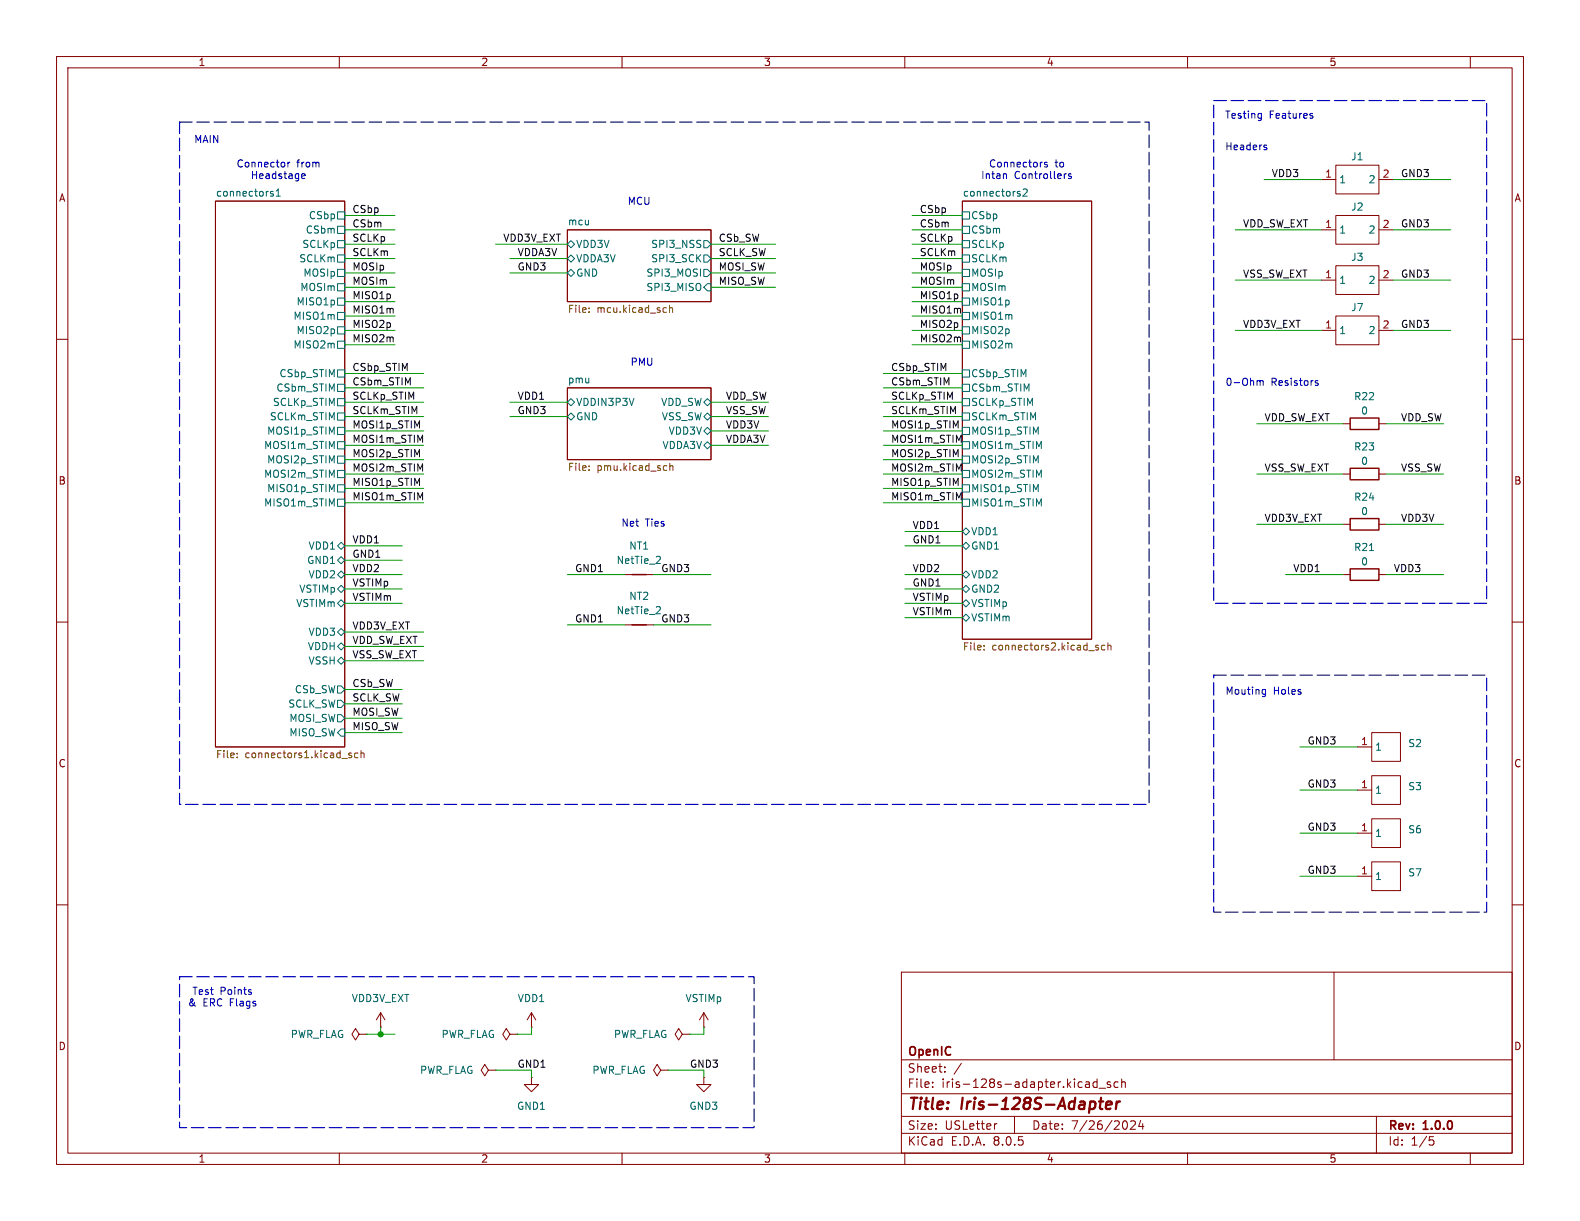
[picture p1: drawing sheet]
<svg xmlns="http://www.w3.org/2000/svg" width="279mm" height="216mm" viewBox="0 0 279 216" stroke-linecap="round" stroke-linejoin="round" font-family="sans-serif">
<g fill="none" stroke="#840000" stroke-width=".18">
<path d="M10 10h259.4v195.9h-259.4zM12 12h255.4v191.9h-255.4zM60 10v2M110 10v2M160 10v2M210 10v2M260 10v2M38.1 35.6h22.9v96.5h-22.9zM170.2 35.6h22.8v77.4h-22.8zM233.7 31.8h2.5M236.2 29.2h7.6v5.1h-7.6zM236.2 38.1h7.6v5.1h-7.6z"/>
<path d="M243.8 31.8h2.6M10 60h2M100.3 40.6h25.4v12.7h-25.4zM233.7 49.5h2.5M233.7 58.4h2.5M233.7 40.6h2.5M236.2 47h7.6v5.1h-7.6zM236.2 55.9h7.6v5.1h-7.6zM243.8 49.5h2.6M243.8 58.4h2.6M243.8 40.6h2.6M267.4 60h2"/>
<path d="M100.3 68.6h25.4v12.7h-25.4zM237.5 74.9h1.3M243.8 74.9h1.3M237.5 83.8h1.3M237.5 92.7h1.3M243.8 83.8h1.3M243.8 92.7h1.3M10 110h2M110.5 110.5h5.1M110.5 101.6h5.1M237.5 101.6h1.3M243.8 101.6h1.3"/>
<path d="M267.4 110h2M240 132.1h2.6M240 139.7h2.6M242.6 129.5h5v5.1h-5zM242.6 137.2h5v5h-5zM10 160h2M240 154.9h2.6M240 147.3h2.6M242.6 152.4h5v5.1h-5zM242.6 144.8h5v5.1h-5zM267.4 160h2M67.3 179.1l-.8 1.2"/>
<path d="M67.3 179.1v2.5M67.3 179.1l.8 1.2M94 179.1l-.8 1.2M94 179.1v2.5M94 179.1l.7 1.2M124.5 179.1l-.8 1.2M124.5 179.1v2.5M124.5 179.1l.7 1.2M159.4 171.9h108v32h-108zM235.9 171.9v15.5M63.5 182.9l-.6-1-.7 1 .7 1 .6-1h1.3M64.8 182.9h.1"/>
<path d="M67.3 181.6h.1M86.4 189.2l-.7-1-.6 1 .6 1 .7-1h1.2M87.6 189.2h.1M90.2 182.9l-.7-1-.6 1 .6 1 .7-1h1.2M91.4 182.9h.1M94 190.5v1.3h1.2l-1.2 1.2-1.3-1.2h1.3M94 190.5h.1M94 181.6h.1M116.8 189.2l-.6-1-.6 1 .6 1 .6-1h1.3M118.1 189.2h.1M120.6 182.9l-.6-1-.6 1 .6 1 .6-1h1.3M121.9 182.9h.1"/>
<path d="M124.5 190.5v1.3h1.2l-1.2 1.2-1.3-1.2h1.3M124.5 190.5h.1M124.5 181.6h.1M159.4 197.4h108M159.4 193.4h108M159.4 187.4h108M164.9 192.1v.2M164.9 191.4v.1M167.1 189.4v.2M167.1 188.7v.1M170 188l-1.3 1.9M176.3 198.7l-.3 .1"/>
<path d="M179.4 197.4v3M192.6 191.4v.9M192.6 192.2l-.1 .1M192.6 191.6l-.1 .1M194 190.8v1.5M194 191.4l-.4-.1-.3 .3v.4l.1 .2h.6M194.4 192.4h1.1M196.4 191.4l-.4-.1-.2 .2 .1 .2 .5 .2v.3h-.6M197.7 191.4l-.4-.1-.3 .3v.4l.1 .2h.6M198.4 191.4l.2-.1 .3 .1 .1 .9M198.4 190.8v1.5M199.9 198.3l.6-.1 .2 .1 .1 .3-.9 1.1h.9"/>
<path d="M201.7 198.1l-.3 1.1h.9M202.1 198.7v1M243.4 197.4v6.5M60 203.9v2M110 203.9v2M159.4 200.4h108M160 203.9v2M210 203.9v2M252.8 201h.7M252.9 201.6h.4l.3 .2-.2 .6-.5 .1M260 203.9v2"/>
</g>
<path d="M194.3 194.8h.8M194.7 194.1l-.2 1.7 .1 .2 .3 .1M195.6 195.4l1-.2-.1-.3-.2-.1-.5 .1-.3 .9 .3 .3 .6-.1M197.5 194.8l-.2 1.3M198.1 194.8l-.4 .1-.3 .3" fill="none" stroke="#840000" stroke-width=".4"/>
<g fill="none" stroke="#006464" stroke-width=".18">
<path d="M48 34.3h.3l.1 .2-.2 .2h-.3M48 33.8l.3 .1M48.8 34.7h.8M48.8 33.8l.4-.4v1.3M59.7 37.5h1.3v1.2h-1.3zM170.2 37.5h1.2v1.2h-1.2zM180.3 34.3l.1 .1-.1 .3M180.3 33.8l.1 .1M180.9 33.5l.5-.1 .2 .4-.7 .9h.7M59.7 57.8h1.3v1.3h-1.3zM59.7 55.2h1.3v1.3h-1.3zM59.7 50.2h1.3v1.2h-1.3z"/>
<path d="M59.7 52.7h1.3v1.3h-1.3zM59.7 42.5h1.3v1.3h-1.3zM59.7 40h1.3v1.3h-1.3zM59.7 47.6h1.3v1.3h-1.3zM59.7 45.1h1.3v1.3h-1.3zM100.3 48.3l.7-.7 .6 .7-.6 .6zM100.3 45.7l.7-.6 .6 .6-.6 .7zM100.3 43.2l.7-.7 .6 .7-.6 .6zM124.5 47.6h.6l.6 .7-.6 .6h-.6zM124.5 42.5h.6l.6 .7-.6 .6h-.6zM124.5 45.1h.6l.6 .6-.6 .7h-.6zM125.1 50.2h.6v1.2h-.6l-.6-.6z"/>
<path d="M170.2 52.7h1.2v1.3h-1.2zM170.2 50.2h1.2v1.2h-1.2zM170.2 55.2h1.2v1.3h-1.2zM170.2 57.8h1.2v1.3h-1.2zM170.2 45.1h1.2v1.3h-1.2zM170.2 42.5h1.2v1.3h-1.2zM170.2 47.6h1.2v1.3h-1.2zM170.2 40h1.2v1.3h-1.2zM59.7 60.3h1.3v1.3h-1.3zM59.7 78.1h1.3v1.3h-1.3zM59.7 67.9h1.3v1.3h-1.3zM59.7 70.5h1.3v1.3h-1.3z"/>
<path d="M59.7 73h1.3v1.3h-1.3zM59.7 75.6h1.3v1.2h-1.3zM59.7 65.4h1.3v1.3h-1.3zM100.3 71.1l.7-.6 .6 .6-.6 .7zM100.3 73.7l.7-.7 .6 .7-.6 .6zM124.5 71.1l.6-.6 .6 .6-.6 .7zM124.5 76.2l.6-.6 .6 .6-.6 .6zM124.5 73.7l.6-.7 .6 .7-.6 .6zM125.1 78.1l.6 .6-.6 .7-.6-.7zM170.2 60.3h1.2v1.3h-1.2zM170.2 70.5h1.2v1.3h-1.2zM170.2 67.9h1.2v1.3h-1.2z"/>
<path d="M170.2 65.4h1.2v1.3h-1.2zM170.2 73h1.2v1.3h-1.2zM170.2 75.6h1.2v1.2h-1.2zM170.2 78.1h1.2v1.3h-1.2zM59.7 99.1l.6-.7 .7 .7-.7 .6zM59.7 85.7h1.3v1.3h-1.3zM59.7 88.3h1.3v1.2h-1.3zM59.7 80.6h1.3v1.3h-1.3zM59.7 83.2h1.3v1.3h-1.3zM60.3 95.9l.7 .6-.7 .7-.6-.7zM116.5 98.4l.3 .2-.1 .3-.7 .7h.8M170.2 85.7h1.2v1.3h-1.2z"/>
<path d="M170.2 88.3h1.2v1.2h-1.2zM170.2 94l.6-.7 .6 .7-.6 .6zM170.2 96.5l.6-.6 .6 .6-.6 .7zM170.2 83.2h1.2v1.3h-1.2zM170.2 80.6h1.2v1.3h-1.2zM242.2 97.4h.7M59.7 101.6l.6-.6 .7 .6-.7 .6zM59.7 111.8l.6-.7 .7 .7-.7 .6zM59.7 116.8l.6-.6 .7 .6-.7 .7zM59.7 104.1l.6-.6 .7 .6-.7 .7zM59.7 106.7l.6-.7 .7 .7-.7 .6zM60.3 113.7l.7 .6-.7 .6-.6-.6z"/>
<path d="M116.5 107.3l.3 .2-.1 .3-.7 .7h.8M170.2 101.6l.6-.6 .6 .6-.6 .6zM170.2 104.1l.6-.6 .6 .6-.6 .7zM170.2 109.2l.6-.6 .6 .6-.6 .7zM170.8 106l.6 .7-.6 .6-.6-.6zM59.7 126.4h.6l.7 .6-.7 .6h-.6zM59.7 123.8h.6l.7 .7-.7 .6h-.6zM59.7 121.3h.6l.7 .6-.7 .7h-.6zM59.7 129.5l.6-.6h.7v1.3h-.7z"/>
</g>
<g fill="none" stroke="#725600" stroke-width=".18">
<path d="M104.2 54.5v.1M104.2 55.1v.1M117.7 54.4l.1 .1M117.8 55.2h-.1M118.4 54v1.2M118.4 54.5l.2-.1 .3 .1v.7M104.2 83.1v.1M104.2 82.4v.1M117.8 82.3l.1 .1M117.9 83.1l-.1 .1M118.5 81.9v1.3M118.5 82.5l.1-.2 .3 .1 .1 .8"/>
<path d="M174 114.8v.1M174 114.2v.1M193.8 114.5l.5 .2-.1 .2h-.3M193.8 114.2h.4M195.4 114.2l-.4-.1-.2 .2 .1 .6h.5M195.9 114.2l.2-.1 .3 .1 .1 .7M195.9 113.7v1.2M41.9 133.9v.1M41.9 133.2v.1M61.7 133.5l.5 .2-.1 .2-.3 .1M61.7 133.2h.4M63.3 133.2l-.4-.1-.2 .3 .1 .5h.5"/>
<path d="M63.8 133.3l.2-.2 .3 .1 .1 .8M63.8 132.7v1.3"/>
</g>
<path d="M238.8 73.9h5v2h-5zM238.8 82.8h5v2h-5zM238.8 91.7h5v2h-5zM111.8 110.5h2.5M111.8 101.6h2.5M238.8 100.6h5v2h-5z" fill="none" stroke="#840000" stroke-width=".25"/>
<g fill="none" stroke="#0000c2" stroke-width=".18">
<path d="M50.9 28.7v.8M51.3 28.7l-.4 .2M53.4 31.2l.6-.2-.1-.2-.4-.1-.1 .2v.6h.5M177.8 30.7l.2 .2v.7M185.2 28.7h-.3l-.2 .2 .1 .1 .4 .2v.3h-.5M188.4 30.7h.2M189.4 30.8l-.3-.1-.2 .2 .1 .2 .4 .1v.3h-.5M222.7 20.1h.4M223.1 20.1v1l-.3 .2M223.1 20.8l-.4 .1M223.7 26.1h.3v.2l-.1 .2h-.3M223.7 25.6l.3 .1"/>
<path d="M231.8 20.5h.3l.1 .2-.2 .2h-.2M231.8 20.1h.3M222.5 67.3l.3 .2M222.8 67.5l.2-.2 .3 .1 .1 .7M222.8 67.5v.6M232.6 67.4h.5M232.6 67.7l.5 .1v.2l-.2 .1h-.3M223.3 122.7h.5M223.3 122h.5M223.8 121.9v1l-.1 .2-.3 .1M44.3 175.4l.2 .2-.2 .2M44.3 175l.1 .1"/>
</g>
<path d="M214.6 17.8h48.3v88.9h-48.3zM31.7 21.6h171.5v120.6h-171.5zM214.6 119.4h48.3v41.9h-48.3zM31.7 172.7h101.6v26.7h-101.6z" fill="none" stroke="#0000c2" stroke-width=".2" stroke-dasharray="2.2 .8"/>
<g fill="none" stroke="#009600" stroke-width=".18">
<path d="M61 38.1h8.8M161.3 38.1h8.9M223.5 31.8h10.2M246.4 31.8h10.1M61 55.9h8.8M61 58.4h8.8M61 53.3h8.8M61 40.6h8.8M61 43.2h8.8M61 50.8h8.8M61 48.3h8.8M61 45.7h8.8"/>
<path d="M87.6 43.2h12.7M90.2 48.3h10.1M90.2 45.7h10.1M125.7 43.2h11.5M125.7 50.8h11.5M125.7 48.3h11.5M125.7 45.7h11.5M161.3 55.9h8.9M161.3 58.4h8.9M161.3 53.3h8.9M161.3 40.6h8.9M161.3 43.2h8.9"/>
<path d="M161.3 50.8h8.9M161.3 48.3h8.9M161.3 45.7h8.9M218.4 58.4h15.3M218.4 40.6h15.3M218.4 49.5h15.3M246.4 58.4h10.1M246.4 40.6h10.1M246.4 49.5h10.1M61 61h8.8M61 66h13.9M61 68.6h13.9"/>
<path d="M61 71.1h13.9M61 73.7h13.9M61 76.2h13.9M61 78.7h13.9M90.2 71.1h10.1M90.2 73.7h10.1M125.7 71.1h10.2M125.7 73.7h10.2M125.7 76.2h10.2M125.7 78.7h10.2M156.2 66h14M156.2 68.6h14"/>
<path d="M156.2 71.1h14M156.2 73.7h14M156.2 76.2h14M156.2 78.7h14M161.3 61h8.9M222.2 74.9h15.3M245.1 74.9h10.2M61 83.8h13.9M61 86.4h13.9M61 88.9h13.9M61 81.3h13.9M61 96.5h10.1"/>
<path d="M61 99.1h10.1M156.2 83.8h14M156.2 86.4h14M156.2 88.9h14M156.2 81.3h14M160 94h10.2M160 96.5h10.2M222.2 83.8h15.3M222.2 92.7h15.3M245.1 83.8h10.2M245.1 92.7h10.2M61 106.7h10.1"/>
<path d="M61 101.6h10.1M61 104.1h10.1M61 116.8h13.9M61 114.3h13.9M61 111.8h13.9M100.3 101.6h10.2M100.3 110.5h10.2M115.6 101.6h10.1M115.6 110.5h10.1M160 106.7h10.2M160 101.6h10.2M160 104.1h10.2"/>
<path d="M160 109.2h10.2M227.3 101.6h10.2M245.1 101.6h10.2M61 129.5h10.1M61 121.9h10.1M61 127h10.1M61 124.5h10.1M229.9 139.7h10.1M229.9 132.1h10.1M229.9 147.3h10.1M229.9 154.9h10.1M64.8 182.9h5"/>
<path d="M67.3 181.6v1.3M87.6 189.2h6.4v1.3M94 181.6v1.3h-2.6M118.1 189.2h6.4v1.3M124.5 181.6v1.3h-2.6"/>
</g>
<circle cx="67.3" cy="182.9" r=".46" fill="#009600" stroke="#009600" stroke-width=".18"/>
<g font-size="2.8" fill="#840000">
<text x="160.4" y="196.8">Title:</text>
<text x="170.1" y="196.8">Iris-128S-Adapter</text>
</g>
<g font-size="2.1" fill="#840000">
<text x="160.4" y="189.9">Sheet:</text>
<text x="160.4" y="187.1">OpenIC</text>
<text x="160.4" y="192.6">File:</text>
<text x="166.5" y="192.6">iris-128s-adapter.kicad_sch</text>
<text x="160.4" y="202.8">KiCad</text>
<text x="160.4" y="200">Size:</text>
<text x="167.1" y="200">USLetter</text>
<text x="168.1" y="202.8">E.D.A.</text>
<text x="175.7" y="202.8">8.0.5</text>
<text x="182.4" y="200">Date:</text>
<text x="189.4" y="200">7/26/2024</text>
<text x="245.4" y="200.2">Rev:</text>
<text x="245.4" y="202.8">Id:</text>
<text x="249.5" y="202.8">1/5</text>
<text x="251.8" y="200.2">1.0.0</text>
</g>
<g font-size="1.8" fill="#840000">
<text x="35" y="11.9">1</text>
<text x="85" y="11.9">2</text>
<text x="135" y="11.9">3</text>
<text x="185" y="11.9">4</text>
<text x="235" y="11.9">5</text>
<text x="10.3" y="35.9">A</text>
<text x="267.7" y="35.9">A</text>
<text x="10.3" y="85.9">B</text>
<text x="267.7" y="85.9">B</text>
<text x="10.3" y="135.9">C</text>
<text x="267.7" y="135.9">C</text>
<text x="10.3" y="185.9">D</text>
<text x="267.7" y="185.9">D</text>
<text x="35" y="205.8">1</text>
<text x="85" y="205.8">2</text>
<text x="135" y="205.8">3</text>
<text x="185" y="205.8">4</text>
<text x="235" y="205.8">5</text>
</g>
<g font-size="1.8" fill="#0000c2">
<text x="216.5" y="21.2">Testing</text>
<text x="224.4" y="21.2">Features</text>
<text x="34.2" y="25.5">MAIN</text>
<text x="41.7" y="29.8">Connector</text>
<text x="52.5" y="29.8">from</text>
<text x="174.8" y="29.8">Connectors</text>
<text x="186.5" y="29.8">to</text>
<text x="216.6" y="26.8">Headers</text>
<text x="44.2" y="31.9">Headstage</text>
<text x="173.4" y="31.9">Intan</text>
<text x="179.4" y="31.9">Controllers</text>
<text x="110.9" y="36.4">MCU</text>
<text x="111.4" y="64.9">PMU</text>
<text x="216.6" y="68.4">0-Ohm</text>
<text x="224.8" y="68.4">Resistors</text>
<text x="109.8" y="93.3">Net</text>
<text x="114.1" y="93.3">Ties</text>
<text x="216.6" y="123">Mouting</text>
<text x="225.2" y="123">Holes</text>
<text x="33.1" y="178.2">&amp;</text>
<text x="33.9" y="176.1">Test</text>
<text x="35.9" y="178.2">ERC Flags</text>
<text x="38.9" y="176.1">Points</text>
</g>
<g font-size="1.8" fill="#006464">
<text x="238.8" y="28.5">J1</text>
<text x="38.1" y="34.8">connectors1</text>
<text x="170.2" y="34.8">connectors2</text>
<text x="236.7" y="32.6">1</text>
<text x="241.9" y="32.6">2</text>
<text x="54" y="41.5">CSbm</text>
<text x="54.5" y="39">CSbp</text>
<text x="100.3" y="39.9">mcu</text>
<text x="171.6" y="41.5">CSbm</text>
<text x="171.6" y="39">CSbp</text>
<text x="236.7" y="41.5">1</text>
<text x="238.8" y="37.4">J2</text>
<text x="241.9" y="41.5">2</text>
<text x="52.8" y="46.6">SCLKm</text>
<text x="53.4" y="44">SCLKp</text>
<text x="101.8" y="46.6">VDDA3V</text>
<text x="101.8" y="44">VDD3V</text>
<text x="115.1" y="44">SPI3_NSS</text>
<text x="115.1" y="46.6">SPI3_SCK</text>
<text x="171.6" y="46.6">SCLKm</text>
<text x="171.6" y="44">SCLKp</text>
<text x="238.8" y="46.3">J3</text>
<text x="53" y="51.7">MOSIm</text>
<text x="53.6" y="49.1">MOSIp</text>
<text x="101.8" y="49.1">GND</text>
<text x="114.2" y="49.1">SPI3_MOSI</text>
<text x="114.2" y="51.7">SPI3_MISO</text>
<text x="171.6" y="51.7">MOSIm</text>
<text x="171.6" y="49.1">MOSIp</text>
<text x="236.7" y="50.4">1</text>
<text x="241.9" y="50.4">2</text>
<text x="51.8" y="56.7">MISO1m</text>
<text x="52.3" y="59.3">MISO2p</text>
<text x="52.3" y="54.2">MISO1p</text>
<text x="171.6" y="54.2">MISO1p</text>
<text x="171.6" y="56.7">MISO1m</text>
<text x="171.6" y="59.3">MISO2p</text>
<text x="236.7" y="59.3">1</text>
<text x="238.8" y="55.2">J7</text>
<text x="241.9" y="59.3">2</text>
<text x="51.8" y="61.8">MISO2m</text>
<text x="171.6" y="61.8">MISO2m</text>
<text x="48.2" y="72">SCLKp_STIM</text>
<text x="48.8" y="69.4">CSbm_STIM</text>
<text x="49.3" y="66.9">CSbp_STIM</text>
<text x="100.3" y="67.9">pmu</text>
<text x="101.8" y="72">VDDIN3P3V</text>
<text x="116.8" y="72">VDD_SW</text>
<text x="171.6" y="72">SCLKp_STIM</text>
<text x="171.6" y="69.4">CSbm_STIM</text>
<text x="171.6" y="66.9">CSbp_STIM</text>
<text x="239.4" y="71">R22</text>
<text x="47.1" y="77.1">MOSI1p_STIM</text>
<text x="47.6" y="74.5">SCLKm_STIM</text>
<text x="101.8" y="74.5">GND</text>
<text x="116.9" y="74.5">VSS_SW</text>
<text x="118.1" y="77.1">VDD3V</text>
<text x="171.6" y="74.5">SCLKm_STIM</text>
<text x="171.6" y="77.1">MOSI1p_STIM</text>
<text x="240.6" y="73.5">0</text>
<text x="46.6" y="79.6">MOSI1m_STIM</text>
<text x="47.1" y="82.1">MOSI2p_STIM</text>
<text x="117.1" y="79.6">VDDA3V</text>
<text x="171.6" y="79.6">MOSI1m_STIM</text>
<text x="171.6" y="82.1">MOSI2p_STIM</text>
<text x="239.4" y="79.9">R23</text>
<text x="240.6" y="82.4">0</text>
<text x="46.6" y="89.8">MISO1m_STIM</text>
<text x="46.6" y="84.7">MOSI2m_STIM</text>
<text x="47.1" y="87.2">MISO1p_STIM</text>
<text x="171.6" y="87.2">MISO1p_STIM</text>
<text x="171.6" y="89.8">MISO1m_STIM</text>
<text x="171.6" y="84.7">MOSI2m_STIM</text>
<text x="239.4" y="88.7">R24</text>
<text x="171.6" y="94.8">VDD1</text>
<text x="240.6" y="91.3">0</text>
<text x="54.2" y="99.9">GND1</text>
<text x="54.5" y="97.4">VDD1</text>
<text x="108.9" y="99.9">NetTie_2</text>
<text x="111.2" y="97.4">NT1</text>
<text x="171.6" y="97.4">GND1</text>
<text x="239.4" y="97.6">R21</text>
<text x="240.6" y="100.2">0</text>
<text x="52.3" y="107.5">VSTIMm</text>
<text x="52.8" y="105">VSTIMp</text>
<text x="54.5" y="102.5">VDD2</text>
<text x="111.2" y="106.3">NT2</text>
<text x="171.6" y="102.5">VDD2</text>
<text x="171.6" y="105">GND2</text>
<text x="171.6" y="107.5">VSTIMp</text>
<text x="54.5" y="112.6">VDD3</text>
<text x="108.9" y="108.8">NetTie_2</text>
<text x="171.6" y="110.1">VSTIMm</text>
<text x="54.3" y="115.2">VDDH</text>
<text x="54.5" y="117.7">VSSH</text>
<text x="50.9" y="125.3">SCLK_SW</text>
<text x="52" y="122.8">CSb_SW</text>
<text x="51.1" y="127.9">MOSI_SW</text>
<text x="51.1" y="130.4">MISO_SW</text>
<text x="243.1" y="132.9">1</text>
<text x="248.9" y="132.3">S2</text>
<text x="243.1" y="140.6">1</text>
<text x="248.9" y="139.9">S3</text>
<text x="243.1" y="148.2">1</text>
<text x="248.9" y="147.5">S6</text>
<text x="243.1" y="155.8">1</text>
<text x="248.9" y="155.2">S7</text>
<text x="62.1" y="177.4">VDD3V_EXT</text>
<text x="91.5" y="177.4">VDD1</text>
<text x="121.1" y="177.4">VSTIMp</text>
<text x="51.3" y="183.7">PWR_FLAG</text>
<text x="78" y="183.7">PWR_FLAG</text>
<text x="108.5" y="183.7">PWR_FLAG</text>
<text x="74.2" y="190.1">PWR_FLAG</text>
<text x="104.7" y="190.1">PWR_FLAG</text>
<text x="91.3" y="196.4">GND1</text>
<text x="121.8" y="196.4">GND3</text>
</g>
<g font-size="1.8" fill="#0f0f0f">
<text x="224.8" y="31.4">VDD3</text>
<text x="247.6" y="31.4">GND3</text>
<text x="62.2" y="37.8">CSbp</text>
<text x="62.2" y="40.3">CSbm</text>
<text x="162.6" y="40.3">CSbm</text>
<text x="162.6" y="37.8">CSbp</text>
<text x="219.7" y="40.3">VDD_SW_EXT</text>
<text x="247.6" y="40.3">GND3</text>
<text x="62.2" y="47.9">MOSIp</text>
<text x="62.2" y="45.4">SCLKm</text>
<text x="62.2" y="42.8">SCLKp</text>
<text x="88.9" y="42.8">VDD3V_EXT</text>
<text x="91.4" y="45.4">VDDA3V</text>
<text x="91.4" y="47.9">GND3</text>
<text x="127" y="45.4">SCLK_SW</text>
<text x="127" y="42.8">CSb_SW</text>
<text x="127" y="47.9">MOSI_SW</text>
<text x="162.6" y="45.4">SCLKm</text>
<text x="162.6" y="42.8">SCLKp</text>
<text x="162.6" y="47.9">MOSIp</text>
<text x="62.2" y="50.5">MOSIm</text>
<text x="62.2" y="53">MISO1p</text>
<text x="127" y="50.5">MISO_SW</text>
<text x="162.6" y="50.5">MOSIm</text>
<text x="162.6" y="53">MISO1p</text>
<text x="219.7" y="49.2">VSS_SW_EXT</text>
<text x="247.6" y="49.2">GND3</text>
<text x="62.2" y="55.5">MISO1m</text>
<text x="62.2" y="58.1">MISO2p</text>
<text x="162.6" y="58.1">MISO2p</text>
<text x="162.6" y="55.5">MISO1m</text>
<text x="219.7" y="58.1">VDD3V_EXT</text>
<text x="247.6" y="58.1">GND3</text>
<text x="62.2" y="60.6">MISO2m</text>
<text x="62.2" y="65.7">CSbp_STIM</text>
<text x="157.5" y="65.7">CSbp_STIM</text>
<text x="162.6" y="60.6">MISO2m</text>
<text x="62.2" y="70.8">SCLKp_STIM</text>
<text x="62.2" y="68.2">CSbm_STIM</text>
<text x="91.4" y="70.8">VDD1</text>
<text x="128.3" y="70.8">VDD_SW</text>
<text x="157.5" y="68.2">CSbm_STIM</text>
<text x="157.5" y="70.8">SCLKp_STIM</text>
<text x="62.2" y="75.9">MOSI1p_STIM</text>
<text x="62.2" y="73.3">SCLKm_STIM</text>
<text x="91.4" y="73.3">GND3</text>
<text x="128.3" y="73.3">VSS_SW</text>
<text x="128.3" y="75.9">VDD3V</text>
<text x="157.5" y="75.9">MOSI1p_STIM</text>
<text x="157.5" y="73.3">SCLKm_STIM</text>
<text x="223.5" y="74.6">VDD_SW_EXT</text>
<text x="247.6" y="74.6">VDD_SW</text>
<text x="62.2" y="78.4">MOSI1m_STIM</text>
<text x="62.2" y="83.5">MOSI2m_STIM</text>
<text x="62.2" y="80.9">MOSI2p_STIM</text>
<text x="128.3" y="78.4">VDDA3V</text>
<text x="157.5" y="78.4">MOSI1m_STIM</text>
<text x="157.5" y="80.9">MOSI2p_STIM</text>
<text x="157.5" y="83.5">MOSI2m_STIM</text>
<text x="223.5" y="83.5">VSS_SW_EXT</text>
<text x="247.6" y="83.5">VSS_SW</text>
<text x="62.2" y="88.6">MISO1m_STIM</text>
<text x="62.2" y="86">MISO1p_STIM</text>
<text x="157.5" y="88.6">MISO1m_STIM</text>
<text x="157.5" y="86">MISO1p_STIM</text>
<text x="161.3" y="93.6">VDD1</text>
<text x="223.5" y="92.4">VDD3V_EXT</text>
<text x="247.6" y="92.4">VDD3V</text>
<text x="62.2" y="98.7">GND1</text>
<text x="62.2" y="101.3">VDD2</text>
<text x="62.2" y="96.2">VDD1</text>
<text x="101.6" y="101.3">GND1</text>
<text x="116.8" y="101.3">GND3</text>
<text x="161.3" y="96.2">GND1</text>
<text x="161.3" y="101.3">VDD2</text>
<text x="228.6" y="101.3">VDD1</text>
<text x="246.4" y="101.3">VDD3</text>
<text x="62.2" y="106.3">VSTIMm</text>
<text x="62.2" y="103.8">VSTIMp</text>
<text x="161.3" y="103.8">GND1</text>
<text x="161.3" y="106.3">VSTIMp</text>
<text x="62.2" y="114">VDD_SW_EXT</text>
<text x="62.2" y="111.4">VDD3V_EXT</text>
<text x="101.6" y="110.1">GND1</text>
<text x="116.8" y="110.1">GND3</text>
<text x="161.3" y="108.9">VSTIMm</text>
<text x="62.2" y="116.5">VSS_SW_EXT</text>
<text x="62.2" y="124.1">SCLK_SW</text>
<text x="62.2" y="121.6">CSb_SW</text>
<text x="62.2" y="129.2">MISO_SW</text>
<text x="62.2" y="126.7">MOSI_SW</text>
<text x="231.1" y="131.7">GND3</text>
<text x="231.1" y="139.4">GND3</text>
<text x="231.1" y="147">GND3</text>
<text x="231.1" y="154.6">GND3</text>
<text x="91.4" y="188.9">GND1</text>
<text x="121.9" y="188.9">GND3</text>
</g>
<g font-size="1.8" fill="#a90000">
<text x="234.2" y="31.5">1</text>
<text x="244.4" y="31.5">2</text>
<text x="234.2" y="40.4">1</text>
<text x="244.4" y="40.4">2</text>
<text x="234.2" y="49.3">1</text>
<text x="244.4" y="49.3">2</text>
<text x="234.2" y="58.2">1</text>
<text x="244.4" y="58.2">2</text>
<text x="240.6" y="131.8">1</text>
<text x="240.6" y="139.4">1</text>
<text x="240.6" y="147.1">1</text>
<text x="240.6" y="154.7">1</text>
</g>
<g font-size="1.8" fill="#725600">
<text x="100.3" y="55.7">File:</text>
<text x="105.6" y="55.7">mcu.kicad_sch</text>
<text x="100.3" y="83.6">File:</text>
<text x="105.6" y="83.6">pmu.kicad_sch</text>
<text x="170.2" y="115.3">File:</text>
<text x="175.4" y="115.3">connectors2.kicad_sch</text>
<text x="38.1" y="134.4">File:</text>
<text x="43.3" y="134.4">connectors1.kicad_sch</text>
</g>
</svg>
